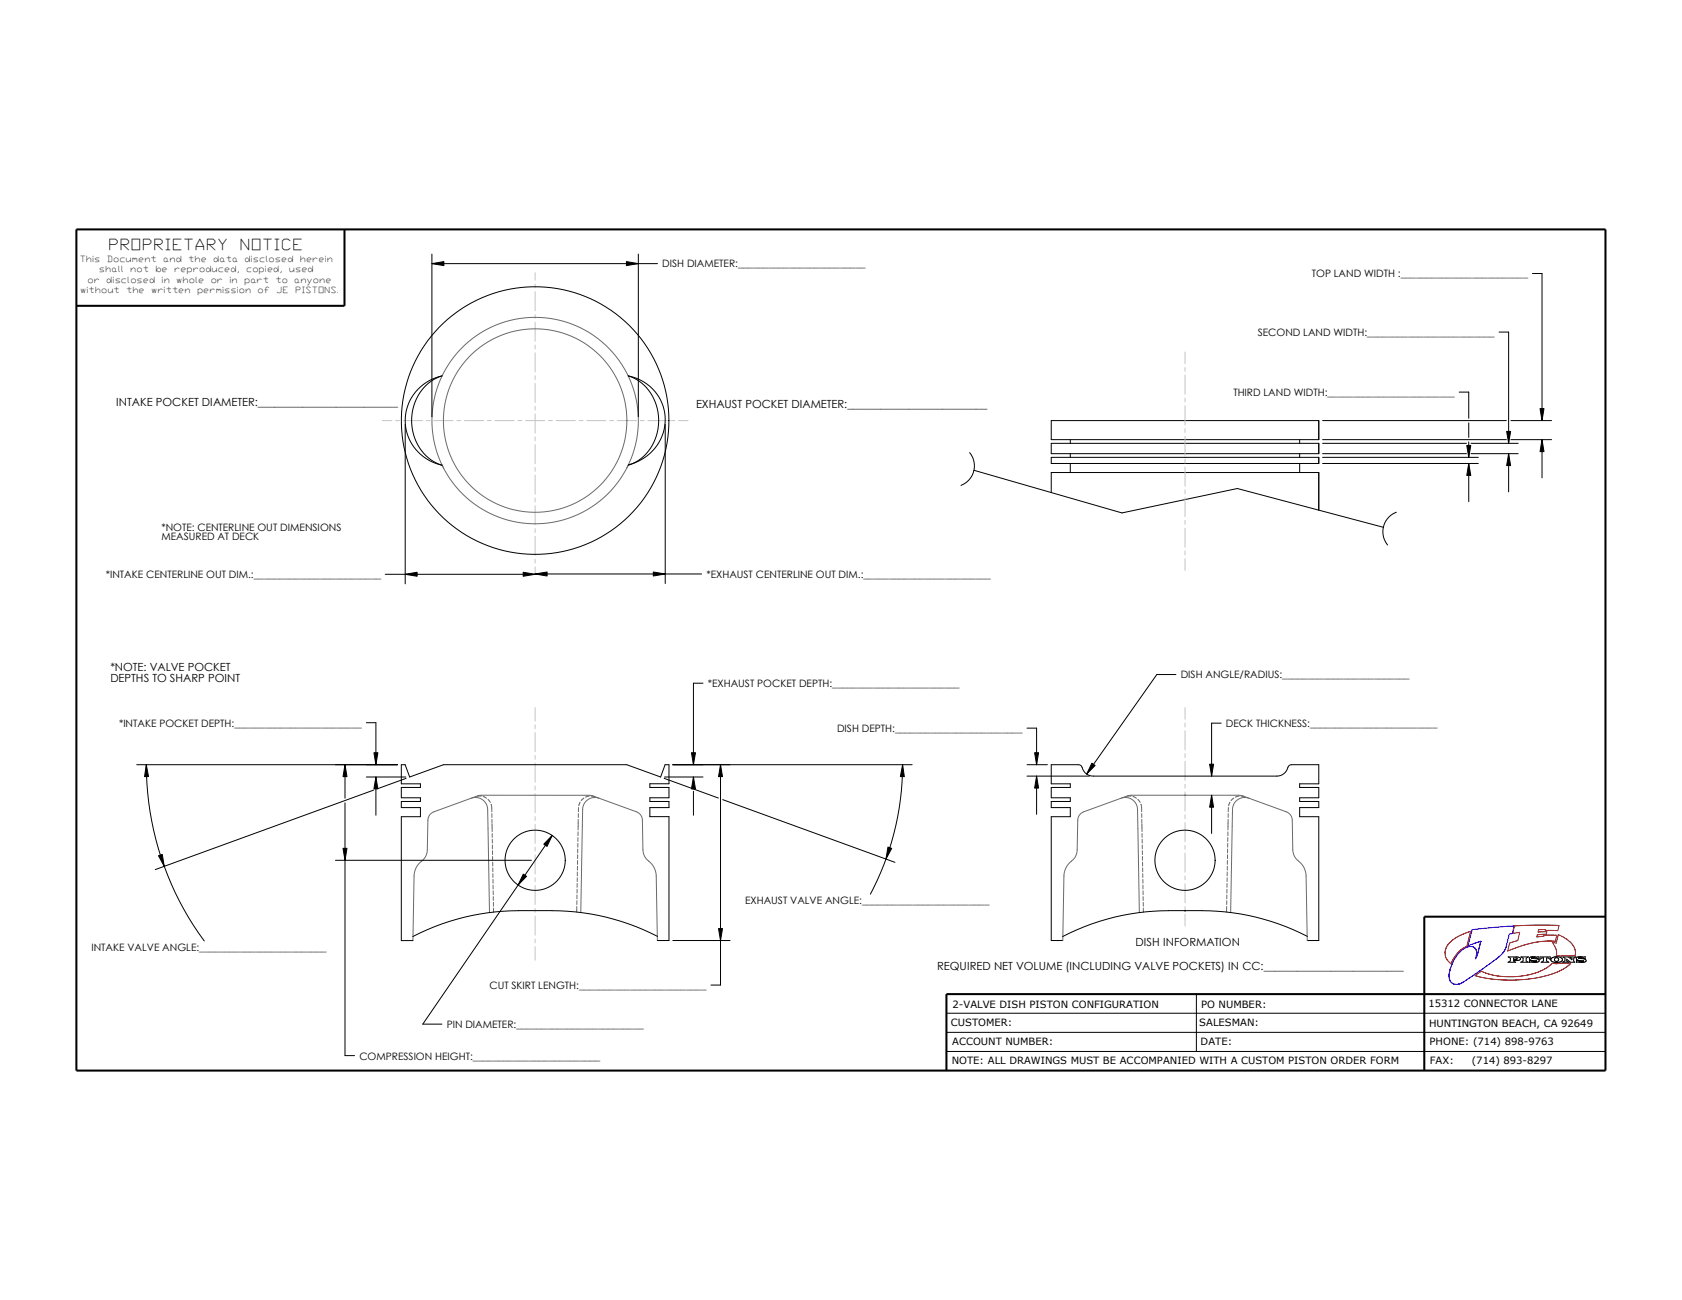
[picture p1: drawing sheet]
<svg xmlns="http://www.w3.org/2000/svg" width="559mm" height="432mm" viewBox="0 0 559 432" stroke-linecap="round" stroke-linejoin="round" font-family="sans-serif">
<g fill="none" stroke="#c4c4c4" stroke-width=".33">
<path d="M177.8 90.6v2.5M177.8 94.3v1.3M177.8 96.9v6.3M177.8 104.5v1.3M177.8 107v6.4M177.8 114.6v1.3M177.8 117.2v6.3M393.7 116.9v3.9M127 139.7h3.2M131.4 139.7h1.3M134 139.7h6.3M141.6 139.7h1.3"/>
<path d="M144.1 139.7h6.4M151.8 139.7h1.2M154.3 139.7h6.4M161.9 139.7h1.3M164.5 139.7h6.3M172.1 139.7h1.3M174.6 139.7h6.4M177.8 124.8v1.3M177.8 127.3v6.4M177.8 135v1.2M177.8 137.5v6.3M182.2 139.7h1.3"/>
<path d="M184.8 139.7h6.3M192.4 139.7h1.3M194.9 139.7h6.4M202.6 139.7h1.2M205.1 139.7h6.4M212.7 139.7h1.3M215.3 139.7h6.3M222.9 139.7h1.3M225.4 139.7h3.2M393.7 122.1v1.2M393.7 124.6v6.4M393.7 132.2v1.3"/>
<path d="M393.7 134.8v6.3M177.8 145.1v1.3M177.8 147.7v6.3M177.8 155.3v1.2M177.8 157.8v6.4M393.7 142.4v1.3M393.7 144.9v6.4M393.7 152.5v1.3M393.7 155.1v6.3M177.8 165.4v1.3M177.8 168v6.3M177.8 175.6v1.3"/>
<path d="M177.8 178.1v6.4M393.7 162.7v1.3M393.7 165.2v6.4M393.7 172.9v1.2M393.7 175.4v6.4M177.8 185.8v1.2M177.8 188.3v2.5M393.7 183v1.3M393.7 185.6v3.8M177.8 235v4.5M393.7 235v3.9M177.8 240.8v1.2"/>
<path d="M177.8 243.3v6.4M177.8 250.9v1.3M177.8 253.5v6.3M393.7 240.2v1.2M393.7 242.7v6.4M393.7 250.3v1.3M393.7 252.9v6.3M177.8 261.1v1.3M177.8 263.6v6.4M177.8 271.3v1.2M177.8 273.8v6.3M393.7 260.5v1.3"/>
<path d="M393.7 263v6.4M393.7 270.7v1.2M393.7 273.2v6.3M177.8 281.4v1.3M177.8 284v6.3M177.8 291.6v1.2M177.8 294.1v6.4M393.7 280.8v1.3M393.7 283.4v6.3M393.7 291v1.2M393.7 293.5v6.4M177.8 301.7v1.3"/>
<path d="M177.8 304.3v6.3M177.8 311.9v1.3M177.8 314.4v4.5M393.7 301.1v1.3M393.7 303.7v3.9"/>
</g>
<g fill="none" stroke="#000" stroke-width=".33">
<path d="M143.5 87.6l4-.7v1.3zM143.5 84.4v54M143.5 87.6h74.9M208.1 86.9l4 .7-4 .6zM212.1 84.4v54M509.1 90.8h3.2v48.9M498 110.3h3.2v37M138.8 129.3a15.7 15.7 0 0 1 8.1-4.5 15.8 15.8 0 0 0-9 21 14.2 14.2 0 0 0 9 8.7 15.1 15.1 0 0 1-8.1-25.2zM349.2 139.7h88.9v6.3h-88.9zM439.4 139.7h61M484.8 130.2h3.2v8.7M502 139.7h13.5"/>
<path d="M511.6 135.7h1.4l-.7 4zM134.6 141v52.9M208.8 154.4a15.1 15.1 0 0 0 11.7-11.4 15.1 15.1 0 0 0-5.5-15.4l-3-1.7-3.3-1.1a15.8 15.8 0 0 1 9 21 14.2 14.2 0 0 1-9 8.7M221 141v52.8M322.1 150.3a6.9 6.9 0 0 1-2.8 10.9M323.6 156.2l49.1 14.2 38.4-8.1 48.5 12.9M349.2 151.9h88.9v2h-88.9zM349.2 147.3h88.9v3.4h-88.9zM355.6 146v1.3M355.6 150.7v1.2M355.6 153.9v3.1M431.8 146v1.3"/>
<path d="M431.8 150.7v1.2M431.8 153.9v3.1M439.4 151.9h51.7M439.4 153.9h51.7M439.4 150.7h47.8M439.4 147.3h47.8M439.4 146h61M487.3 148h1.3l-.6 3.9zM488 153.9l.6 4h-1.3zM488 140.5v4.8M488 146.8v5.1M488 153.9v12.7"/>
<path d="M488.7 150.7h15.7M488.7 147.3h15.7M500.5 143.3h1.4l-.7 4zM501.2 150.7l.7 3.9h-1.4zM501.2 150.7v12.7M502 146h13.5M512.3 146l.7 4h-1.4zM512.3 146v12.7M349.2 163.6v-6.6h88.9v12.4M463.9 170.1a6.9 6.9 0 0 0-2.9 10.9M128 190.8h49.8M134.6 190.8l4-.7v1.3z"/>
<path d="M173.8 190.1l4 .7-4 .6zM177.8 190.6l4-.6v1.3zM177.8 190.6h55.3M217 190l4 .6-4 .7zM233.6 226.9h-3.2v27.1M390.7 224h-6.4l-23.3 33.1M45.4 254h86.7M48.6 254l.7 3.9-1.3 .1zM48.6 254a98.6 98.6 0 0 0 19.3 58.5M114.6 254l.7 4h-1.3zM114.6 254v11.1M121.7 258.1h13.1"/>
<path d="M121.7 240.1h3.2v13.9M124.2 250h1.3l-.6 4zM124.9 258.1l.6 3.9h-1.3zM124.9 258.1v12.7M134.9 258.5l-9.3 3.4M220.7 258.5l18 6.6M220.7 258.1h12.9M223.5 254h79.5M229.7 250h1.4l-.7 4zM230.4 258.1l.7 3.9h-1.4zM230.4 258.1v3.2M239.4 254l.6 4h-1.3z"/>
<path d="M239.4 254v73.2h-3.2M299.9 254l.5 4-1.3-.1zM299.9 254a91.5 91.5 0 0 1-10.7 43M341.2 254h6.8M341.2 257.8h20.7M341.2 241.9h3.2v12.1M343.7 250h1.3l-.6 4zM344.4 257.8l.6 4h-1.3zM344.4 257.8v12.7M362.8 253.5l1 .8-2.8 2.8zM401.9 253.8h1.3l-.7 4zM405.7 240.2h-3.2v17.6"/>
<path d="M114.6 266.7v83.9h3.2M124.2 262.4l-72.6 26.4M183.5 277.5l-1.8 3.6-1-.7zM183.5 277.5l-43 62.7h6.3M230.4 262.8v8M240.1 265.6l57.2 20.8M402.5 264.1l.7 4h-1.3zM402.5 264.1v12.7M52.7 284.2l1.2-.4 .7 4zM111.4 285.8h65.1M114 281.8h1.3l-.7 4zM173.8 290.3l1.1 .8-2.8 2.9z"/>
<path d="M295 281.4l1.2 .4-1.9 3.5zM218.4 312.4h3.8v-41.1h-6.3v-3.1h6.3v-2h-6.3v-1.2h6.3v-3.4h-6.3v-1.3h6.3v-6.3h-1.2l-1.5 4.1-11.3-4.1h-60.8l-11.3 4.1-1.5-4.1h-1.3v6.4h6.4v1.2h-6.4v3.4h6.4v1.2h-6.4v2h6.4v3.1h-6.4v41.1h3.9M218.4 311a76.5 76.5 0 0 0-35-8.5 147 147 0 0 0-18.9 .4 77.1 77.1 0 0 0-27.4 8.2M223.5 312.4h19M238.7 308.4h1.3l-.6 4zM353.1 312.4h-3.9v-41.1h6.4v-3.1h-6.4v-2h6.4v-1.2h-6.4v-3.4h6.4v-1.2h-6.4v-6.4h9.1a1.23 1.23 0 0 1 1.2 .9 3.8 3.8 0 0 0 3.7 2.9h61a4.2 4.2 0 0 0 4-3.4l.7-.4h9.2v6.4h-6.3v1.2h6.3v3.4h-6.3v1.2h6.3v2h-6.3v3.1h6.3v41.1h-3.8M393.6 302.4l.2 .2M393.7 302.4v.2M393.8 302.4l-.2 .2M434.3 311a76.2 76.2 0 0 0-35-8.5 143.7 143.7 0 0 0-18.9 .4 77.1 77.1 0 0 0-27.4 8.2M501.1 317.8l3.2 .1 .6 .2 .3 .4-.6 .5h-1.8l.8 .6h-2.6l.8-.4v-.9zM502.8 318.2h1l.3 .2-.3 .3h-1z"/>
<path d="M505.3 317.8h2.5l-.8 .5v.9l.7 .4h-2.5l.8-.4v-.9zM508.8 318.2v.1M508.8 318.2l1-.1 1.2 .4v-.7l-.5 .1a1.85 1.85 0 0 0-2.4 .5 3 3 0 0 0 2.4 .8M508.8 318.2h.1M508.8 318.3h.1M508.9 318.3l2 .2 .5 .6a2.29 2.29 0 0 1-2.7 .4l-.6 .2 .1-.9 .8 .5h1.5M510.5 319.2v.1M511.6 317.8h3.4l.1 .9-.8-.5h-.5v1l.7 .4h-2.5l.8-.4v-1h-.5l-.8 .5zM515.5 318.2l1.3-.4a1.71 1.71 0 0 1 2.2 1.2 2.81 2.81 0 0 1-3.8-.1zM519.2 317.8h1.8l1.2 1v-.5l-.7-.5h2.1l-.8 .5v.9l.4 .4h-1.5l-1.2-1v.6l.7 .4h-2l.7-.4v-.9zM523.7 318.1l.8-.3h2.1v.7l-.6-.3a1.23 1.23 0 0 0-1.6 .1h.2a2.91 2.91 0 0 1 2.4 .8 2.32 2.32 0 0 1-2.7 .4l-.6 .2 .1-.9 1.1 .5 1.2-.1-.3-.1a2.1 2.1 0 0 1-2.1-.7zM524.4 318.2h.1"/>
<path d="M314.4 336.6h219M397.5 330.2v19.1M314.4 349.3h219M314.4 342.9h219"/>
<circle cx="177.8" cy="139.7" r="44.4"/>
<circle cx="177.8" cy="285.7" r="10"/>
<circle cx="393.7" cy="285.7" r="10"/>
<circle cx="517.1" cy="318.7" r=".67"/>
</g>
<g fill="none" stroke="#6a6a6a" stroke-width=".33">
<path d="M146.9 154.5a34.3 34.3 0 0 0 30.9 19.5 34.3 34.3 0 0 0 30.9-19.5M147.4 155.6a34.3 34.3 0 0 1 30.4-50.2 34.3 34.3 0 0 1 30.4 50.2M156.6 265.1a4 4 0 0 1 5.4 3.8l.6 34.2M158 264.6h-.1M159.9 264.4l-1.3 .1M160.5 264.6l1.1 .5M162.1 265.5l.8 1M163.2 267.1l.2 2.5M163.4 270.3v1.2M163.4 272.2v1.2M163.5 273.7v2.5M163.5 276.9v1.2"/>
<path d="M163.6 278.8v1.2M192 278.2v1.3M192 276.3v1.3M192.1 272.2l-.1 3.5M192.2 270.3l-.1 1.2M192.2 268.3v1.3M192.7 266.4l-.4 1.2M194 265.1l-.9 .8M195.8 264.4l-1.3 .4M196.4 264.4l1.3 .2M199 265.1a4 4 0 0 0-5.4 3.8l-.6 34.2M372.5 265.1a4 4 0 0 1 5.4 3.8l.6 34.2"/>
<path d="M373.9 264.6h-.1M375.8 264.4l-1.3 .1M376.4 264.6l1.1 .5M378 265.5l.8 1M379.1 267.1l.2 2.5M379.3 270.3v1.2M379.3 272.2v1.2M379.4 273.7v2.5M379.4 276.9v1.2M379.5 278.8v1.2M393.6 264.1l.2 .1M393.7 264.1v.1"/>
<path d="M393.8 264.1l-.2 .1M407.9 278.2v1.3M407.9 276.3v1.3M408 272.2l-.1 3.5M408 270.3v1.2M408.1 268.3l-.1 1.3M408.6 266.4l-.4 1.2M409.9 265.1l-.9 .8M411.7 264.4l-1.3 .4M412.3 264.4l1.3 .2M414.9 265.1a4 4 0 0 0-5.4 3.8l-.6 34.2M140.1 286a4.7 4.7 0 0 0 1.9-3.8l.2-9.7a3 3 0 0 1 1.9-2.9l14.6-5.3 1.3-.2 36 .1 15.4 5.4a3 3 0 0 1 2 2.9l.2 9.7a5.2 5.2 0 0 0 2.4 4.3l1.3 1.7 .7 2.1 .4 22.1"/>
<path d="M140.1 286a6.3 6.3 0 0 0-2.5 5l-.4 21.4M163.6 280.7v1.2M163.6 282.6v1.2M163.6 284.5l.1 1.3M163.7 286.4v1.3M163.7 288.3v1.3M163.7 290.2l.1 1.3M163.8 292.1v1.3M163.8 294v1.3M163.9 295.9v1.3M163.9 297.8v1.3M163.9 299.7v1.3"/>
<path d="M191.7 299.2l-.1 1.2M191.7 297.3v1.2M191.7 295.4v1.2M191.7 293.5v1.2M191.8 291.6v1.2M191.8 289.6v1.3M191.9 287.7l-.1 1.3M191.9 285.8v1.3M191.9 283.9v1.3M191.9 282v1.3M192 280.1v1.3M379.5 280.7v1.2"/>
<path d="M379.5 282.6v1.2M379.5 284.5l.1 1.3M379.6 286.4v1.3M379.6 288.3v1.3M379.6 290.2l.1 1.3M379.7 292.1v1.3M379.7 294v1.3M379.7 295.9l.1 1.3M379.8 297.8v1.3M379.8 299.7v1.3M407.6 299.2l-.1 1.2M407.6 297.3v1.2"/>
<path d="M407.6 295.4v1.2M407.6 293.5v1.2M407.7 291.6v1.2M407.7 289.6v1.3M407.8 287.7l-.1 1.3M407.8 285.8v1.3M407.8 283.9v1.3M407.8 282v1.3M407.9 280.1v1.3M163.9 301.6l.1 1.3M164 302.9h.1M191.6 301.1v1.9"/>
<path d="M353.1 312.4l.4-21.4a7.2 7.2 0 0 1 3.3-5.7l.6-1 .4-1.6 .3-10.2a3 3 0 0 1 1.9-2.9l14.6-5.3 1.3-.2 36 .1 15.4 5.4a3 3 0 0 1 2 2.9l.2 9.7a5.2 5.2 0 0 0 2.4 4.3l1.3 1.7 .7 2.1 .4 22.1M379.8 301.6l.1 1.3M407.5 301.1v1.9"/>
<circle cx="177.8" cy="139.7" r="30.5"/>
</g>
<path d="M25.4 76.2h508v279.4h-508zM114.4 76.2v25.4h-89M533.4 304.5h-60.2v51.1M533.4 330.2h-219v25.4" fill="none" stroke="#000" stroke-width=".68" stroke-linecap="butt"/>
<path d="M481.7 313.1l3.1-2.2 3.8-1.5-1.3 4.9-.9 .4a11 11 0 0 0-4.3 5.5 4.4 4.4 0 0 1-2-4.4l.5-1.3zM503.1 307.6l7.2-.3 7.6 .1-.4 1.7-4.1-.1v-.3l-2.2 .1-.2 .8 2.9-.2-.2 .9-3 .2-.1 .7 .8-.1a1.2 1.2 0 0 0 1.6-.5l4.2 .1-.5 2-3.5-.1-3.3 .4-3.9 1-5.1 1.9 .6-2.7 2.8-.8 .6-2.7-2.3 .3zM517.7 310.4l1.2 .6a6.4 6.4 0 0 1 4.4 6.1v.3l-1.9 .2-2.6-.2-.1 .3-1.7-.4a4 4 0 0 0-.5-3l-.8-1.3 1.3 .2zM490 324.1l2.2-1.5 2.5 1 3 .6 3.1 .2 4.3-.1 3.1-.6 2.8-.8 2.1-1 1.8-1.2a1.67 1.67 0 0 1 2-.6l1.8-.2 2.5 .1 .2-.2 .4 .2-2.3 1.8-3.3 1.5-3.9 1.1-4 .7-4.3 .4h-5.2l-5-.5z" fill="none" stroke="#f00" stroke-width=".33"/>
<g fill="none" stroke="#0000e1" stroke-width=".33">
<path d="M487.9 314.5a10.4 10.4 0 0 0-6.1 7.3M487.9 314.5h.1M487.9 314.5a1.99 1.99 0 0 1 2.7 1.8l-.4 2.2M489.1 308.8l13.9-1.2-.5 2.4-1.1 .3-1.1 4.3M489.1 308.8l-1.4 5.3 4.3-1.5M490.2 318.5h.1M492 312.6l-1.1 4.4-.7 1.5M492 312.6l-1 3.9M492 312.6l-1 .4M500.3 314.6a14 14 0 0 1-5.7 5.8l-8.7 5.9-1.7 .7a2.28 2.28 0 0 1-2.7-1.9l-.1-1.3 .4-1.8M500.3 314.6h.1M481.5 323.5v.1"/>
<path d="M481.6 322.7v.1M481.8 322h.1M481.8 321.9v.1M481.8 321.8v.1M485.7 326.5h-.1"/>
</g>
<g fill="#000">
<path d="M143.5 87.6l4-.7v1.3zM208.1 86.9l4 .7-4 .6zM511.6 135.7h1.4l-.7 4zM488 153.9l.6 4h-1.3zM487.3 148h1.3l-.6 3.9zM501.2 150.7l.7 3.9h-1.4zM500.5 143.3h1.4l-.7 4zM512.3 146l.7 4h-1.4zM134.6 190.8l4-.7v1.3zM173.8 190.1l4 .7-4 .6zM177.8 190.6l4-.6v1.3zM217 190l4 .6-4 .7z"/>
<path d="M48.6 254l.7 3.9-1.3 .1zM114.6 254l.7 4h-1.3zM124.9 258.1l.6 3.9h-1.3zM124.2 250h1.3l-.6 4zM230.4 258.1l.7 3.9h-1.4zM229.7 250h1.4l-.7 4zM239.4 254l.6 4h-1.3zM299.9 254l.5 4-1.3-.1zM343.7 250h1.3l-.6 4zM344.4 257.8l.6 4h-1.3zM362.8 253.5l1 .8-2.8 2.8zM401.9 253.8h1.3l-.7 4z"/>
<path d="M183.5 277.5l-1.8 3.6-1-.7zM402.5 264.1l.7 4h-1.3zM52.7 284.2l1.2-.4 .7 4zM114 281.8h1.3l-.7 4zM173.8 290.3l1.1 .8-2.8 2.9zM295 281.4l1.2 .4-1.9 3.5zM238.7 308.4h1.3l-.6 4z"/>
</g>
<g font-size="5">
<text x="36.5" y="83.2">PROPRIETARY</text>
<text x="80.2" y="83.2">NOTICE</text>
</g>
<g font-size="3.7">
<text x="38.6" y="134.7">INTAKE POCKET DIAMETER:_________________________</text>
<text x="231.2" y="135.7">EXHAUST POCKET DIAMETER:_________________________</text>
<text x="36.7" y="222.9">*NOTE: VALVE POCKET</text>
<text x="36.7" y="226.5">DEPTHS TO SHARP POINT</text>
<text x="377.2" y="314.3">DISH INFORMATION</text>
<text x="311.3" y="322.3">REQUIRED NET VOLUME (INCLUDING VALVE POCKETS) IN CC:_________________________</text>
</g>
<g font-size="3.4">
<text x="220" y="88.8">DISH DIAMETER:_________________________</text>
<text x="435.8" y="92.1">TOP LAND WIDTH :_________________________</text>
<text x="417.8" y="111.6">SECOND LAND WIDTH:_________________________</text>
<text x="409.7" y="131.5">THIRD LAND WIDTH:_________________________</text>
<text x="53.7" y="176.2">*NOTE: CENTERLINE OUT DIMENSIONS</text>
<text x="53.7" y="179.5">MEASURED AT DECK</text>
<text x="234.7" y="191.9">*EXHAUST CENTERLINE OUT DIM.:_________________________</text>
<text x="35.1" y="192">*INTAKE CENTERLINE OUT DIM.:_________________________</text>
<text x="392.3" y="225.3">DISH ANGLE/RADIUS:_________________________</text>
<text x="235.1" y="228.2">*EXHAUST POCKET DEPTH:_________________________</text>
<text x="39.5" y="241.3">*INTAKE POCKET DEPTH:_________________________</text>
<text x="278.1" y="243.1">DISH DEPTH:_________________________</text>
<text x="407.3" y="241.5">DECK THICKNESS:_________________________</text>
<text x="247.5" y="300.3">EXHAUST VALVE ANGLE:_________________________</text>
<text x="30.4" y="315.8">INTAKE VALVE ANGLE:_________________________</text>
<text x="162.6" y="328.5">CUT SKIRT LENGTH:_________________________</text>
<text x="148.4" y="341.4">PIN DIAMETER:_________________________</text>
<text x="119.4" y="351.9">COMPRESSION HEIGHT:_________________________</text>
</g>
<g font-size="3.3">
<text x="316.5" y="334.8">2-VALVE DISH PISTON CONFIGURATION</text>
<text x="399" y="334.8">PO NUMBER:</text>
<text x="474.6" y="334.6">15312 CONNECTOR LANE</text>
<text x="315.9" y="340.8">CUSTOMER:</text>
<text x="398.4" y="340.8">SALESMAN:</text>
<text x="474.8" y="341">HUNTINGTON BEACH, CA 92649</text>
<text x="316.3" y="347.2">ACCOUNT NUMBER:</text>
<text x="398.9" y="347.2">DATE:</text>
<text x="475" y="347.2">PHONE: (714) 898-9763</text>
<text x="316.2" y="353.4">NOTE: ALL DRAWINGS MUST BE ACCOMPANIED WITH A CUSTOM PISTON ORDER FORM</text>
<text x="475.1" y="353.4">FAX:</text>
<text x="488.9" y="353.4">(714) 893-8297</text>
</g>
<g font-size="2.8">
<text x="26.8" y="87">This</text>
<text x="35.8" y="87">Document</text>
<text x="54.5" y="87">and</text>
<text x="62.9" y="87">the</text>
<text x="71.2" y="87">data</text>
<text x="81.6" y="87">disclosed</text>
<text x="99.9" y="87">herein</text>
<text x="29.4" y="93.9">or</text>
<text x="33.2" y="90.4">shall</text>
<text x="35.6" y="93.9">disclosed</text>
<text x="43.6" y="90.4">not</text>
<text x="51.9" y="90.4">be</text>
<text x="54" y="93.9">in</text>
<text x="58.2" y="90.4">reproduced,</text>
<text x="58.9" y="93.9">whole</text>
<text x="70.3" y="93.9">or</text>
<text x="76.6" y="93.9">in</text>
<text x="81.4" y="93.9">part</text>
<text x="82.1" y="90.4">copied,</text>
<text x="91.8" y="93.9">to</text>
<text x="96.3" y="90.4">used</text>
<text x="98.1" y="93.9">anyone</text>
<text x="27" y="97.3">without</text>
<text x="42.2" y="97.3">the</text>
<text x="50.5" y="97.3">written</text>
<text x="65.8" y="97.3">permission</text>
<text x="85.9" y="97.3">of</text>
<text x="92.1" y="97.3">JE</text>
<text x="98.4" y="97.3">PISTONS.</text>
</g>
</svg>
